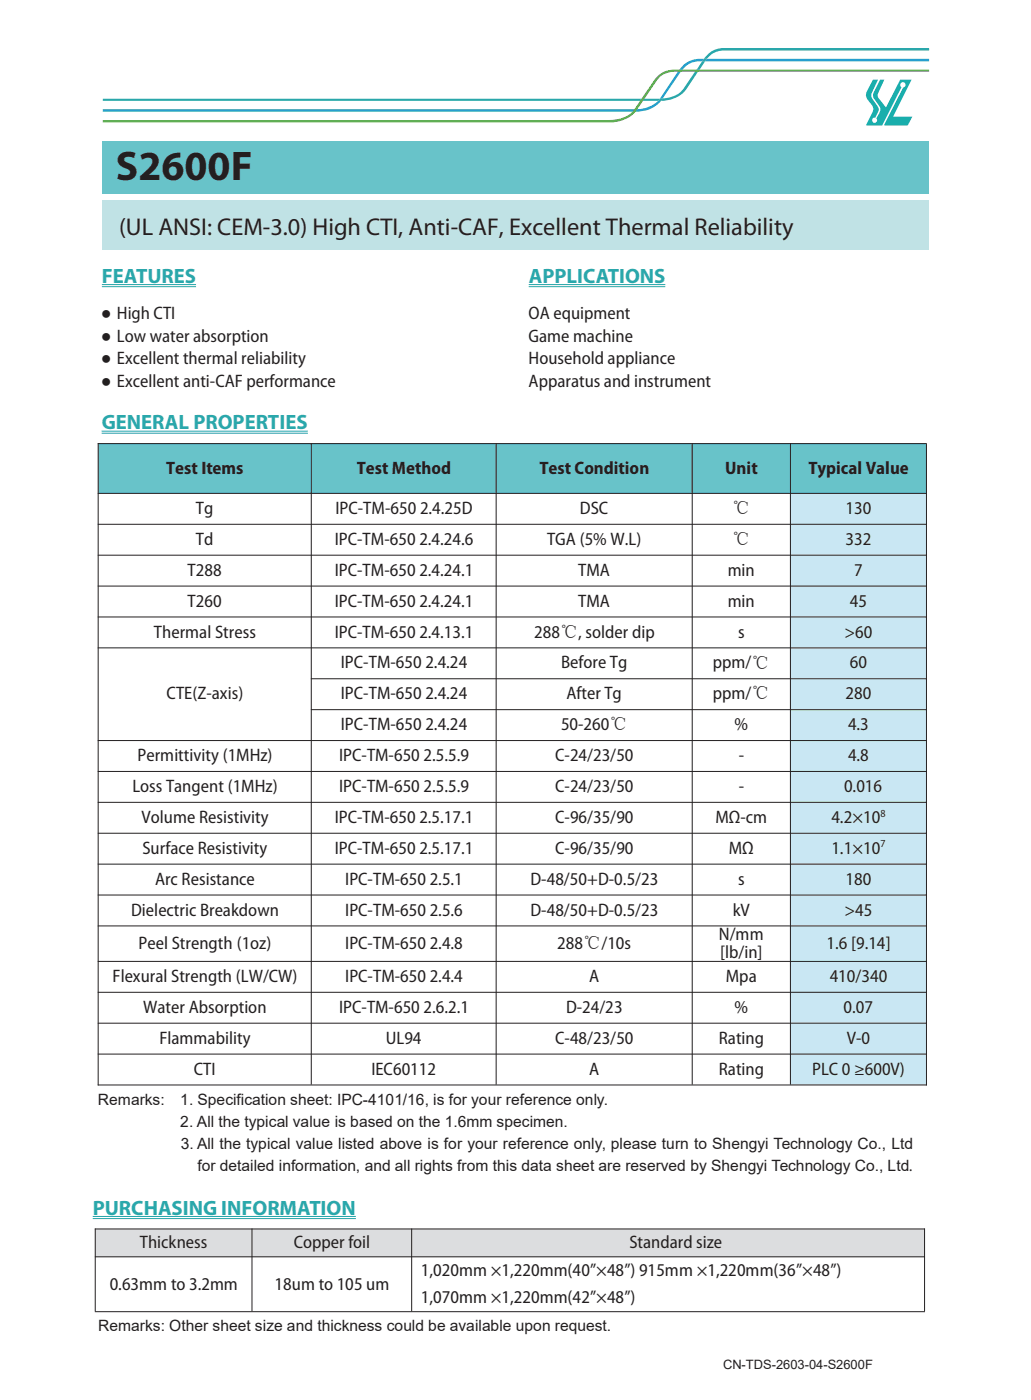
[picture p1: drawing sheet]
<svg xmlns="http://www.w3.org/2000/svg" width="210mm" height="285mm" viewBox="0 0 210 285" stroke-linecap="round" stroke-linejoin="round" font-family="sans-serif">
<path d="M20.9 40.8h168.4v10.1h-168.4z" fill="#c0e2e5"/>
<path d="M20.9 28.8h168.4v10.6h-168.4z" fill="#68c3c9"/>
<path d="M20.9 24.5h103.2a6.4 6.4 0 0 0 5-2.1l4.1-6a4.8 4.8 0 0 1 4.2-2.2h51.9v.4h-51.9a4.1 4.1 0 0 0-3.8 2.1l-4.1 6a7.2 7.2 0 0 1-5.4 2.3h-103.2z" fill-rule="evenodd" fill="#61b047"/>
<path d="M20.9 20.1v.5h109.4l.3-.5zM131.2 20.1l-.3 .5h3.2l.3-.5zM135 20l-.3 .6a6.6 6.6 0 0 0 5-2.2l2.5-3.8h-.6l-2.3 3.4a5.4 5.4 0 0 1-4.3 2zM143 12.5l-1.1 1.7h.6l1.1-1.7zM144.1 11.1l-.7 .9h.6a4.3 4.3 0 0 1 3.5-1.7h41.8v-.5h-41.8a4.6 4.6 0 0 0-3.4 1.3z" fill-rule="evenodd" fill="#23aca3"/>
<path d="M130.6 20.1l-.3 .5h.6l.3-.5zM141.9 14.2l-.3 .4h.6l.3-.4z" fill="#339c4c"/>
<path d="M20.9 22.3v.5h108l.3-.5zM129.8 22.3l-.3 .5a6.4 6.4 0 0 0 5.2-2.2h-.6a6.6 6.6 0 0 1-4.3 1.7zM138.1 14.6l-3.7 5.5 .6-.1 3.7-5.4zM139.2 13.3l-.8 .9h.6a4.4 4.4 0 0 1 4-1.7l.4-.5a5.3 5.3 0 0 0-4.2 1.3zM144 12l-.4 .5h45.7v-.5z" fill-rule="evenodd" fill="#279fcf"/>
<path d="M129.2 22.3l-.3 .5h.6l.3-.5zM138.4 14.2l-.3 .4h.6l.3-.4z" fill-rule="evenodd" fill="#2d9149"/>
<path d="M134.3 20.2l-.2 .4h.6l.3-.6zM143.4 12l-.4 .5h.6l.4-.5z" fill-rule="evenodd" fill="#2c9299"/>
<path d="M177.8 16.2h1l-1.2 2.7-.1 .6 .2 .6 1.1 1.6a.98 .98 0 0 1 0 1.3l-.5 1a.52 .52 0 0 0-.6 .6 .52 .52 0 0 0 .7 .4 .52 .52 0 0 0 .2-.8l-.1-.1 .7-1.3a1.03 1.03 0 0 0-.2-1.3l-1-1.5-.2-.5 .1-.6 1.4-2.7h.8l-1.2 2.7-.1 .6 .1 .5 1.6 1.9 2.9-5.7h2.3l-3.8 7.6h3.9l-.9 1.8h-4.9l4-7.8a.55 .55 0 0 0 .4-.7 .55 .55 0 0 0-.8-.2 .55 .55 0 0 0 0 .9l-3.9 7.8h-3.3l1.3-2.7a1.19 1.19 0 0 0 0-1.4 4.1 4.1 0 0 1-1.3-2l.1-.8z" fill-rule="evenodd" fill="#0cafb6"/>
<path d="M20 90.3h43.4v10.2h-43.4z" fill-rule="evenodd" fill="#fff"/>
<path d="M20 90.5h43.4v10h-43.4z" fill="#68c3c9"/>
<path d="M63.4 90.3h37.7v10.2h-37.7z" fill-rule="evenodd" fill="#fff"/>
<path d="M63.5 90.5h37.5v10h-37.5z" fill="#68c3c9"/>
<path d="M101.1 90.3h39.9v10.2h-39.9z" fill-rule="evenodd" fill="#fff"/>
<path d="M101.1 90.5h39.9v10h-39.9z" fill="#68c3c9"/>
<path d="M141 90.3h20v10.2h-20z" fill-rule="evenodd" fill="#fff"/>
<path d="M141.1 90.5h19.9v10h-19.9z" fill="#68c3c9"/>
<path d="M161 90.3h27.7v10.2h-27.7z" fill-rule="evenodd" fill="#fff"/>
<path d="M161.1 90.5h27.6v10h-27.6z" fill="#68c3c9"/>
<g fill="#fff">
<path d="M20 100.5h43.4v6.3h-43.4z" fill-rule="evenodd"/>
<path d="M63.4 100.5h37.7v6.3h-37.7z" fill-rule="evenodd"/>
<path d="M101.1 100.5h39.9v6.3h-39.9z" fill-rule="evenodd"/>
<path d="M141 100.5h20v6.3h-20z" fill-rule="evenodd"/>
<path d="M161 100.5h27.7v6.3h-27.7z" fill-rule="evenodd"/>
</g>
<g fill="#fff">
<path d="M20 100.6h43.4v6.2h-43.4z"/>
<path d="M63.5 100.6h37.5v6.2h-37.5z"/>
<path d="M101.1 100.6h39.9v6.2h-39.9z"/>
<path d="M141.1 100.6h19.9v6.2h-19.9z"/>
</g>
<path d="M161.1 100.6h27.6v6.2h-27.6z" fill="#c9e7f3"/>
<g fill="#fff">
<path d="M20 106.8h43.4v6.3h-43.4z" fill-rule="evenodd"/>
<path d="M63.4 106.8h37.7v6.3h-37.7z" fill-rule="evenodd"/>
<path d="M101.1 106.8h39.9v6.3h-39.9z" fill-rule="evenodd"/>
<path d="M141 106.8h20v6.3h-20z" fill-rule="evenodd"/>
<path d="M161 106.8h27.7v6.3h-27.7z" fill-rule="evenodd"/>
</g>
<g fill="#fff">
<path d="M20 106.9h43.4v6.2h-43.4z"/>
<path d="M63.5 106.9h37.5v6.2h-37.5z"/>
<path d="M101.1 106.9h39.9v6.2h-39.9z"/>
<path d="M141.1 106.9h19.9v6.2h-19.9z"/>
</g>
<path d="M161.1 106.9h27.6v6.2h-27.6z" fill="#c9e7f3"/>
<g fill="#fff">
<path d="M20 113.1h43.4v6.3h-43.4z" fill-rule="evenodd"/>
<path d="M63.4 113.1h37.7v6.3h-37.7z" fill-rule="evenodd"/>
<path d="M101.1 113.1h39.9v6.3h-39.9z" fill-rule="evenodd"/>
<path d="M141 113.1h20v6.3h-20z" fill-rule="evenodd"/>
<path d="M161 113.1h27.7v6.3h-27.7z" fill-rule="evenodd"/>
</g>
<g fill="#fff">
<path d="M20 113.2h43.4v6.2h-43.4z"/>
<path d="M63.5 113.2h37.5v6.2h-37.5z"/>
<path d="M101.1 113.2h39.9v6.2h-39.9z"/>
<path d="M141.1 113.2h19.9v6.2h-19.9z"/>
</g>
<path d="M161.1 113.2h27.6v6.2h-27.6z" fill="#c9e7f3"/>
<g fill="#fff">
<path d="M20 119.4h43.4v6.3h-43.4z" fill-rule="evenodd"/>
<path d="M63.4 119.4h37.7v6.3h-37.7z" fill-rule="evenodd"/>
<path d="M101.1 119.4h39.9v6.3h-39.9z" fill-rule="evenodd"/>
<path d="M141 119.4h20v6.3h-20z" fill-rule="evenodd"/>
<path d="M161 119.4h27.7v6.3h-27.7z" fill-rule="evenodd"/>
</g>
<g fill="#fff">
<path d="M20 119.5h43.4v6.2h-43.4z"/>
<path d="M63.5 119.5h37.5v6.2h-37.5z"/>
<path d="M101.1 119.5h39.9v6.2h-39.9z"/>
<path d="M141.1 119.5h19.9v6.2h-19.9z"/>
</g>
<path d="M161.1 119.5h27.6v6.2h-27.6z" fill="#c9e7f3"/>
<g fill="#fff">
<path d="M20 125.7h43.4v6.3h-43.4z" fill-rule="evenodd"/>
<path d="M63.4 125.7h37.7v6.3h-37.7z" fill-rule="evenodd"/>
<path d="M101.1 125.7h39.9v6.3h-39.9z" fill-rule="evenodd"/>
<path d="M141 125.7h20v6.3h-20z" fill-rule="evenodd"/>
<path d="M161 125.7h27.7v6.3h-27.7z" fill-rule="evenodd"/>
</g>
<g fill="#fff">
<path d="M20 125.8h43.4v6.2h-43.4z"/>
<path d="M63.5 125.8h37.5v6.2h-37.5z"/>
<path d="M101.1 125.8h39.9v6.2h-39.9z"/>
<path d="M141.1 125.8h19.9v6.2h-19.9z"/>
</g>
<path d="M161.1 125.8h27.6v6.2h-27.6z" fill="#c9e7f3"/>
<g fill="#fff">
<path d="M20 132h43.4v18.9h-43.4z" fill-rule="evenodd"/>
<path d="M63.4 132h37.7v6.3h-37.7z" fill-rule="evenodd"/>
<path d="M101.1 132h39.9v6.3h-39.9z" fill-rule="evenodd"/>
<path d="M141 132h20v6.3h-20z" fill-rule="evenodd"/>
<path d="M161 132h27.7v6.3h-27.7z" fill-rule="evenodd"/>
</g>
<g fill="#fff">
<path d="M20 132.1h43.4v18.8h-43.4z"/>
<path d="M63.5 132.1h37.5v6.2h-37.5z"/>
<path d="M101.1 132.1h39.9v6.2h-39.9z"/>
<path d="M141.1 132.1h19.9v6.2h-19.9z"/>
</g>
<path d="M161.1 132.1h27.6v6.2h-27.6z" fill="#c9e7f3"/>
<g fill="#fff">
<path d="M63.4 138.3h37.7v6.3h-37.7z" fill-rule="evenodd"/>
<path d="M101.1 138.3h39.9v6.3h-39.9z" fill-rule="evenodd"/>
<path d="M141 138.3h20v6.3h-20z" fill-rule="evenodd"/>
<path d="M161 138.3h27.7v6.3h-27.7z" fill-rule="evenodd"/>
</g>
<g fill="#fff">
<path d="M63.5 138.4h37.5v6.2h-37.5z"/>
<path d="M101.1 138.4h39.9v6.2h-39.9z"/>
<path d="M141.1 138.4h19.9v6.2h-19.9z"/>
</g>
<path d="M161.1 138.4h27.6v6.2h-27.6z" fill="#c9e7f3"/>
<g fill="#fff">
<path d="M63.4 144.6h37.7v6.3h-37.7z" fill-rule="evenodd"/>
<path d="M101.1 144.6h39.9v6.3h-39.9z" fill-rule="evenodd"/>
<path d="M141 144.6h20v6.3h-20z" fill-rule="evenodd"/>
<path d="M161 144.6h27.7v6.3h-27.7z" fill-rule="evenodd"/>
</g>
<g fill="#fff">
<path d="M63.5 144.7h37.5v6.2h-37.5z"/>
<path d="M101.1 144.7h39.9v6.2h-39.9z"/>
<path d="M141.1 144.7h19.9v6.2h-19.9z"/>
</g>
<path d="M161.1 144.7h27.6v6.2h-27.6z" fill="#c9e7f3"/>
<g fill="#fff">
<path d="M20 150.9h43.4v6.3h-43.4z" fill-rule="evenodd"/>
<path d="M63.4 150.9h37.7v6.3h-37.7z" fill-rule="evenodd"/>
<path d="M101.1 150.9h39.9v6.3h-39.9z" fill-rule="evenodd"/>
<path d="M141 150.9h20v6.3h-20z" fill-rule="evenodd"/>
<path d="M161 150.9h27.7v6.3h-27.7z" fill-rule="evenodd"/>
</g>
<g fill="#fff">
<path d="M20 151h43.4v6.2h-43.4z"/>
<path d="M63.5 151h37.5v6.2h-37.5z"/>
<path d="M101.1 151h39.9v6.2h-39.9z"/>
<path d="M141.1 151h19.9v6.2h-19.9z"/>
</g>
<path d="M161.1 151h27.6v6.2h-27.6z" fill="#c9e7f3"/>
<g fill="#fff">
<path d="M20 157.2h43.4v6.3h-43.4z" fill-rule="evenodd"/>
<path d="M63.4 157.2h37.7v6.3h-37.7z" fill-rule="evenodd"/>
<path d="M101.1 157.2h39.9v6.3h-39.9z" fill-rule="evenodd"/>
<path d="M141 157.2h20v6.3h-20z" fill-rule="evenodd"/>
<path d="M161 157.2h27.7v6.3h-27.7z" fill-rule="evenodd"/>
</g>
<g fill="#fff">
<path d="M20 157.3h43.4v6.2h-43.4z"/>
<path d="M63.5 157.3h37.5v6.2h-37.5z"/>
<path d="M101.1 157.3h39.9v6.2h-39.9z"/>
<path d="M141.1 157.3h19.9v6.2h-19.9z"/>
</g>
<path d="M161.1 157.3h27.6v6.2h-27.6z" fill="#c9e7f3"/>
<g fill="#fff">
<path d="M20 163.5h43.4v6.2h-43.4z" fill-rule="evenodd"/>
<path d="M63.4 163.5h37.7v6.2h-37.7z" fill-rule="evenodd"/>
<path d="M101.1 163.5h39.9v6.2h-39.9z" fill-rule="evenodd"/>
<path d="M141 163.5h20v6.2h-20z" fill-rule="evenodd"/>
<path d="M161 163.5h27.7v6.2h-27.7z" fill-rule="evenodd"/>
</g>
<g fill="#fff">
<path d="M20 163.6h43.4v6.1h-43.4z"/>
<path d="M63.5 163.6h37.5v6.1h-37.5z"/>
<path d="M101.1 163.6h39.9v6.1h-39.9z"/>
<path d="M141.1 163.6h19.9v6.1h-19.9z"/>
</g>
<path d="M161.1 163.6h27.6v6.1h-27.6z" fill="#c9e7f3"/>
<g fill="#fff">
<path d="M20 169.7h43.4v6.3h-43.4z" fill-rule="evenodd"/>
<path d="M63.4 169.7h37.7v6.3h-37.7z" fill-rule="evenodd"/>
<path d="M101.1 169.7h39.9v6.3h-39.9z" fill-rule="evenodd"/>
<path d="M141 169.7h20v6.3h-20z" fill-rule="evenodd"/>
<path d="M161 169.7h27.7v6.3h-27.7z" fill-rule="evenodd"/>
</g>
<g fill="#fff">
<path d="M20 169.9h43.4v6.1h-43.4z"/>
<path d="M63.5 169.9h37.5v6.1h-37.5z"/>
<path d="M101.1 169.9h39.9v6.1h-39.9z"/>
<path d="M141.1 169.9h19.9v6.1h-19.9z"/>
</g>
<path d="M161.1 169.9h27.6v6.1h-27.6z" fill="#c9e7f3"/>
<g fill="#fff">
<path d="M20 176h43.4v6.3h-43.4z" fill-rule="evenodd"/>
<path d="M63.4 176h37.7v6.3h-37.7z" fill-rule="evenodd"/>
<path d="M101.1 176h39.9v6.3h-39.9z" fill-rule="evenodd"/>
<path d="M141 176h20v6.3h-20z" fill-rule="evenodd"/>
<path d="M161 176h27.7v6.3h-27.7z" fill-rule="evenodd"/>
</g>
<g fill="#fff">
<path d="M20 176.2h43.4v6.1h-43.4z"/>
<path d="M63.5 176.2h37.5v6.1h-37.5z"/>
<path d="M101.1 176.2h39.9v6.1h-39.9z"/>
<path d="M141.1 176.2h19.9v6.1h-19.9z"/>
</g>
<path d="M161.1 176.2h27.6v6.1h-27.6z" fill="#c9e7f3"/>
<g fill="#fff">
<path d="M20 182.3h43.4v6.3h-43.4z" fill-rule="evenodd"/>
<path d="M63.4 182.3h37.7v6.3h-37.7z" fill-rule="evenodd"/>
<path d="M101.1 182.3h39.9v6.3h-39.9z" fill-rule="evenodd"/>
<path d="M141 182.3h20v6.3h-20z" fill-rule="evenodd"/>
<path d="M161 182.3h27.7v6.3h-27.7z" fill-rule="evenodd"/>
</g>
<g fill="#fff">
<path d="M20 182.5h43.4v6.1h-43.4z"/>
<path d="M63.5 182.5h37.5v6.1h-37.5z"/>
<path d="M101.1 182.5h39.9v6.1h-39.9z"/>
<path d="M141.1 182.5h19.9v6.1h-19.9z"/>
</g>
<path d="M161.1 182.5h27.6v6.1h-27.6z" fill="#c9e7f3"/>
<g fill="#fff">
<path d="M20 188.6h43.4v7.3h-43.4z" fill-rule="evenodd"/>
<path d="M63.4 188.6h37.7v7.3h-37.7z" fill-rule="evenodd"/>
<path d="M101.1 188.6h39.9v7.3h-39.9z" fill-rule="evenodd"/>
<path d="M141 188.6h20v7.3h-20z" fill-rule="evenodd"/>
<path d="M161 188.6h27.7v7.3h-27.7z" fill-rule="evenodd"/>
</g>
<g fill="#fff">
<path d="M20 188.8h43.4v7.1h-43.4z"/>
<path d="M63.5 188.8h37.5v7.1h-37.5z"/>
<path d="M101.1 188.8h39.9v7.1h-39.9z"/>
<path d="M141.1 188.8h19.9v7.1h-19.9z"/>
</g>
<path d="M161.1 188.8h27.6v7.1h-27.6z" fill="#c9e7f3"/>
<g fill="#fff">
<path d="M20 195.9h43.4v6.3h-43.4z" fill-rule="evenodd"/>
<path d="M63.4 195.9h37.7v6.3h-37.7z" fill-rule="evenodd"/>
<path d="M101.1 195.9h39.9v6.3h-39.9z" fill-rule="evenodd"/>
<path d="M141 195.9h20v6.3h-20z" fill-rule="evenodd"/>
<path d="M161 195.9h27.7v6.3h-27.7z" fill-rule="evenodd"/>
</g>
<g fill="#fff">
<path d="M20 196h43.4v6.2h-43.4z"/>
<path d="M63.5 196h37.5v6.2h-37.5z"/>
<path d="M101.1 196h39.9v6.2h-39.9z"/>
<path d="M141.1 196h19.9v6.2h-19.9z"/>
</g>
<path d="M161.1 196h27.6v6.2h-27.6z" fill="#c9e7f3"/>
<g fill="#fff">
<path d="M20 202.2h43.4v6.3h-43.4z" fill-rule="evenodd"/>
<path d="M63.4 202.2h37.7v6.3h-37.7z" fill-rule="evenodd"/>
<path d="M101.1 202.2h39.9v6.3h-39.9z" fill-rule="evenodd"/>
<path d="M141 202.2h20v6.3h-20z" fill-rule="evenodd"/>
<path d="M161 202.2h27.7v6.3h-27.7z" fill-rule="evenodd"/>
</g>
<g fill="#fff">
<path d="M20 202.3h43.4v6.2h-43.4z"/>
<path d="M63.5 202.3h37.5v6.2h-37.5z"/>
<path d="M101.1 202.3h39.9v6.2h-39.9z"/>
<path d="M141.1 202.3h19.9v6.2h-19.9z"/>
</g>
<path d="M161.1 202.3h27.6v6.2h-27.6z" fill="#c9e7f3"/>
<g fill="#fff">
<path d="M20 208.5h43.4v6.3h-43.4z" fill-rule="evenodd"/>
<path d="M63.4 208.5h37.7v6.3h-37.7z" fill-rule="evenodd"/>
<path d="M101.1 208.5h39.9v6.3h-39.9z" fill-rule="evenodd"/>
<path d="M141 208.5h20v6.3h-20z" fill-rule="evenodd"/>
<path d="M161 208.5h27.7v6.3h-27.7z" fill-rule="evenodd"/>
</g>
<g fill="#fff">
<path d="M20 208.6h43.4v6.2h-43.4z"/>
<path d="M63.5 208.6h37.5v6.2h-37.5z"/>
<path d="M101.1 208.6h39.9v6.2h-39.9z"/>
<path d="M141.1 208.6h19.9v6.2h-19.9z"/>
</g>
<path d="M161.1 208.6h27.6v6.2h-27.6z" fill="#c9e7f3"/>
<g fill="#fff">
<path d="M20 214.8h43.4v6.4h-43.4z" fill-rule="evenodd"/>
<path d="M63.4 214.8h37.7v6.4h-37.7z" fill-rule="evenodd"/>
<path d="M101.1 214.8h39.9v6.4h-39.9z" fill-rule="evenodd"/>
<path d="M141 214.8h20v6.4h-20z" fill-rule="evenodd"/>
<path d="M161 214.8h27.7v6.4h-27.7z" fill-rule="evenodd"/>
</g>
<g fill="#fff">
<path d="M20 214.9h43.4v6.2h-43.4z"/>
<path d="M63.5 214.9h37.5v6.2h-37.5z"/>
<path d="M101.1 214.9h39.9v6.2h-39.9z"/>
<path d="M141.1 214.9h19.9v6.2h-19.9z"/>
</g>
<path d="M161.1 214.9h27.6v6.2h-27.6z" fill="#c9e7f3"/>
<g fill="none" stroke="#231f20" stroke-width=".2">
<path d="M19.9 90.4h168.9M20 90.3v130.9M63.4 90.3v130.8M101.1 90.3v130.8M141 90.3v130.8M161 90.3v130.8M188.7 90.5v130.7M19.9 100.6h168.9M19.9 106.9h168.9M19.9 113.2h168.9M19.9 119.5h168.9M19.9 125.8h168.9"/>
<path d="M19.9 132.1h168.9M63.3 138.3h125.5M19.9 150.9h168.9M19.9 157.2h168.9M63.3 144.6h125.5M19.9 163.5h168.9M19.9 169.8h168.9M19.9 176.1h168.9M19.9 182.4h168.9M19.9 188.7h168.9M19.9 196h168.9M19.9 202.3h168.9"/>
<path d="M19.9 208.6h168.9M19.9 214.8h168.9M19.9 221.1h168.9"/>
</g>
<g fill="#dcdddf">
<path d="M19.5 250.5h31.8v5.6h-31.8z"/>
<path d="M51.4 250.5h32.4v5.6h-32.4z"/>
<path d="M83.9 250.5h104.4v5.6h-104.4z"/>
</g>
<g fill="#fff">
<path d="M19.5 256.2h31.8v11.1h-31.8z"/>
<path d="M83.9 256.2h104.4v11.1h-104.4z"/>
</g>
<path d="M19.3 250.5h169.1M19.3 256.2h169.1M19.4 250.4v16.9M51.3 250.4v16.9M83.9 250.4v16.9M188.3 250.4v16.9M19.3 267.4h169.1" fill="none" stroke="#231f20" stroke-width=".2"/>
<path d="M20.8 58h19.1M20.8 58.4h19.1M107.7 58h27.8M107.7 58.4h27.8M20.7 87.9h42M20.7 88.3h42M18.9 247.9h53.6M18.9 248.4h53.6" fill="none" stroke="#2aa7ab" stroke-width=".21"/>
<text font-size="8.5" fill="#231f20" x="23.6" y="36.8">S2600F</text>
<text font-size="5" fill="#231f20" x="24.3" y="47.9">(UL ANSI: CEM-3.0) High CTI, Anti-CAF, Excellent Thermal Reliability</text>
<g font-size="4.2" fill="#2aa7ab">
<text x="20.8" y="57.6">FEATURES</text>
<text x="107.7" y="57.6">APPLICATIONS</text>
<text x="20.7" y="87.5">GENERAL PROPERTIES</text>
<text x="18.9" y="247.6">PURCHASING INFORMATION</text>
</g>
<g font-size="3.7" fill="#231f20">
<text x="20.6" y="65.1">● High CTI</text>
<text x="107.7" y="65.1">OA equipment</text>
<text x="20.6" y="69.6">● Low water absorption</text>
<text x="107.7" y="69.6">Game machine</text>
<text x="20.6" y="74.2">● Excellent thermal reliability</text>
<text x="107.7" y="74.2">Household appliance</text>
<text x="20.6" y="78.8">● Excellent anti-CAF performance</text>
<text x="107.7" y="78.8">Apparatus and instrument</text>
<text x="33.8" y="96.5">Test Items</text>
<text x="72.7" y="96.5">Test Method</text>
<text x="109.9" y="96.5">Test Condition</text>
<text x="147.7" y="96.5">Unit</text>
<text x="164.7" y="96.5">Typical Value</text>
<text x="39.9" y="104.8">Tg</text>
<text x="68.3" y="104.8">IPC-TM-650</text>
<text x="85.6" y="104.8">2.4.25D</text>
<text x="118.1" y="104.8">DSC</text>
<text x="149.2" y="104.8">℃</text>
<text x="172.2" y="104.8">130</text>
<text x="39.9" y="111">Td</text>
<text x="68.2" y="111">IPC-TM-650</text>
<text x="85.4" y="111">2.4.24.6</text>
<text x="111.5" y="111">TGA (5% W.L)</text>
<text x="149.2" y="111">℃</text>
<text x="172.2" y="111">332</text>
<text x="38.2" y="117.4">T288</text>
<text x="68.2" y="117.4">IPC-TM-650</text>
<text x="85.4" y="117.4">2.4.24.1</text>
<text x="117.8" y="117.4">TMA</text>
<text x="148.2" y="117.4">min</text>
<text x="174" y="117.4">7</text>
<text x="38.2" y="123.7">T260</text>
<text x="68.2" y="123.7">IPC-TM-650</text>
<text x="85.4" y="123.7">2.4.24.1</text>
<text x="117.8" y="123.7">TMA</text>
<text x="148.2" y="123.7">min</text>
<text x="173.1" y="123.7">45</text>
<text x="31.4" y="130">Thermal Stress</text>
<text x="68.2" y="130">IPC-TM-650</text>
<text x="85.4" y="130">2.4.13.1</text>
<text x="108.8" y="130">288℃, solder dip</text>
<text x="150.3" y="130">s</text>
<text x="172" y="130">&gt;60</text>
<text x="69.4" y="136.2">IPC-TM-650</text>
<text x="86.7" y="136.2">2.4.24</text>
<text x="114.3" y="136.2">Before Tg</text>
<text x="145.2" y="136.2">ppm/℃</text>
<text x="173.1" y="136.2">60</text>
<text x="33.9" y="142.5">CTE(Z-axis)</text>
<text x="69.4" y="142.5">IPC-TM-650</text>
<text x="86.7" y="142.5">2.4.24</text>
<text x="115.4" y="142.5">After Tg</text>
<text x="145.2" y="142.5">ppm/℃</text>
<text x="172.2" y="142.5">280</text>
<text x="69.4" y="148.9">IPC-TM-650</text>
<text x="86.7" y="148.9">2.4.24</text>
<text x="114.3" y="148.9">50-260℃</text>
<text x="149.6" y="148.9">%</text>
<text x="172.7" y="148.9">4.3</text>
<text x="28" y="155.2">Permittivity (1MHz)</text>
<text x="69.1" y="155.2">IPC-TM-650</text>
<text x="86.3" y="155.2">2.5.5.9</text>
<text x="113.1" y="155.2">C-24/23/50</text>
<text x="150.5" y="155.2">-</text>
<text x="172.7" y="155.2">4.8</text>
<text x="27" y="161.4">Loss Tangent (1MHz)</text>
<text x="69.1" y="161.4">IPC-TM-650</text>
<text x="86.3" y="161.4">2.5.5.9</text>
<text x="113.1" y="161.4">C-24/23/50</text>
<text x="150.5" y="161.4">-</text>
<text x="171.9" y="161.4">0.016</text>
<text x="28.8" y="167.7">Volume Resistivity</text>
<text x="68.2" y="167.7">IPC-TM-650</text>
<text x="85.4" y="167.7">2.5.17.1</text>
<text x="113.1" y="167.7">C-96/35/90</text>
<text x="145.7" y="167.7">MΩ-cm</text>
<text x="169.4" y="167.7">4.2×10</text>
<text x="29" y="174">Surface Resistivity</text>
<text x="68.2" y="174">IPC-TM-650</text>
<text x="85.4" y="174">2.5.17.1</text>
<text x="113.1" y="174">C-96/35/90</text>
<text x="148.5" y="174">MΩ</text>
<text x="169.4" y="174">1.1×10</text>
<text x="31.6" y="180.3">Arc Resistance</text>
<text x="70.3" y="180.3">IPC-TM-650</text>
<text x="87.5" y="180.3">2.5.1</text>
<text x="108.1" y="180.3">D-48/50+D-0.5/23</text>
<text x="150.3" y="180.3">s</text>
<text x="172.2" y="180.3">180</text>
<text x="26.7" y="186.6">Dielectric Breakdown</text>
<text x="70.3" y="186.6">IPC-TM-650</text>
<text x="87.5" y="186.6">2.5.6</text>
<text x="108.1" y="186.6">D-48/50+D-0.5/23</text>
<text x="146.4" y="191.7">N/mm</text>
<text x="149.2" y="186.6">kV</text>
<text x="172" y="186.6">&gt;45</text>
<text x="28.2" y="193.4">Peel Strength (1oz)</text>
<text x="70.3" y="193.4">IPC-TM-650</text>
<text x="87.5" y="193.4">2.4.8</text>
<text x="113.5" y="193.4">288℃/10s</text>
<text x="146.7" y="195.2">[lb/in]</text>
<text x="168.4" y="193.4">1.6 [9.14]</text>
<text x="22.9" y="200.2">Flexural Strength (LW/CW)</text>
<text x="70.3" y="200.2">IPC-TM-650</text>
<text x="87.5" y="200.2">2.4.4</text>
<text x="120" y="200.2">A</text>
<text x="147.8" y="200.2">Mpa</text>
<text x="169" y="200.2">410/340</text>
<text x="29.2" y="206.5">Water Absorption</text>
<text x="69.1" y="206.5">IPC-TM-650</text>
<text x="86.3" y="206.5">2.6.2.1</text>
<text x="115.3" y="206.5">D-24/23</text>
<text x="149.6" y="206.5">%</text>
<text x="171.8" y="206.5">0.07</text>
<text x="32.5" y="212.7">Flammability</text>
<text x="78.6" y="212.7">UL94</text>
<text x="113.1" y="212.7">C-48/23/50</text>
<text x="146.4" y="212.7">Rating</text>
<text x="172.5" y="212.7">V-0</text>
<text x="39.5" y="219">CTI</text>
<text x="75.6" y="219">IEC60112</text>
<text x="120" y="219">A</text>
<text x="146.4" y="219">Rating</text>
<text x="165.4" y="219">PLC 0 ≥600V)</text>
<text x="28.5" y="254.5">Thickness</text>
<text x="59.9" y="254.5">Copper foil</text>
<text x="128.2" y="254.5">Standard size</text>
<text x="22.4" y="262.9">0.63mm to 3.2mm</text>
<text x="55.9" y="262.9">18um to 105 um</text>
<text x="85.7" y="260.2">1,020mm ×1,220mm(40”×48”) 915mm ×1,220mm(36”×48”)</text>
<text x="85.7" y="265.7">1,070mm ×1,220mm(42”×48”)</text>
</g>
<g font-size="3.2" fill="#231f20">
<text x="20" y="225.2">Remarks:</text>
<text x="36.7" y="225.2">1. Specification sheet: IPC-4101/16, is for your reference only.</text>
<text x="36.7" y="229.7">2. All the typical value is based on the 1.6mm specimen.</text>
<text x="36.8" y="234.2">3. All the typical value listed above is for your reference only, please turn to Shengyi Technology Co., Ltd</text>
<text x="40.2" y="238.7">for detailed information, and all rights from this data sheet are reserved by Shengyi Technology Co., Ltd.</text>
<text x="20" y="271.3">Remarks: Other sheet size and thickness could be available upon request.</text>
</g>
<text font-size="2.6" fill="#231f20" x="147.3" y="279">CN-TDS-2603-04-S2600F</text>
<g font-size="2.2" fill="#231f20">
<text x="179.3" y="166.5">8</text>
<text x="179.3" y="172.7">7</text>
</g>
</svg>
